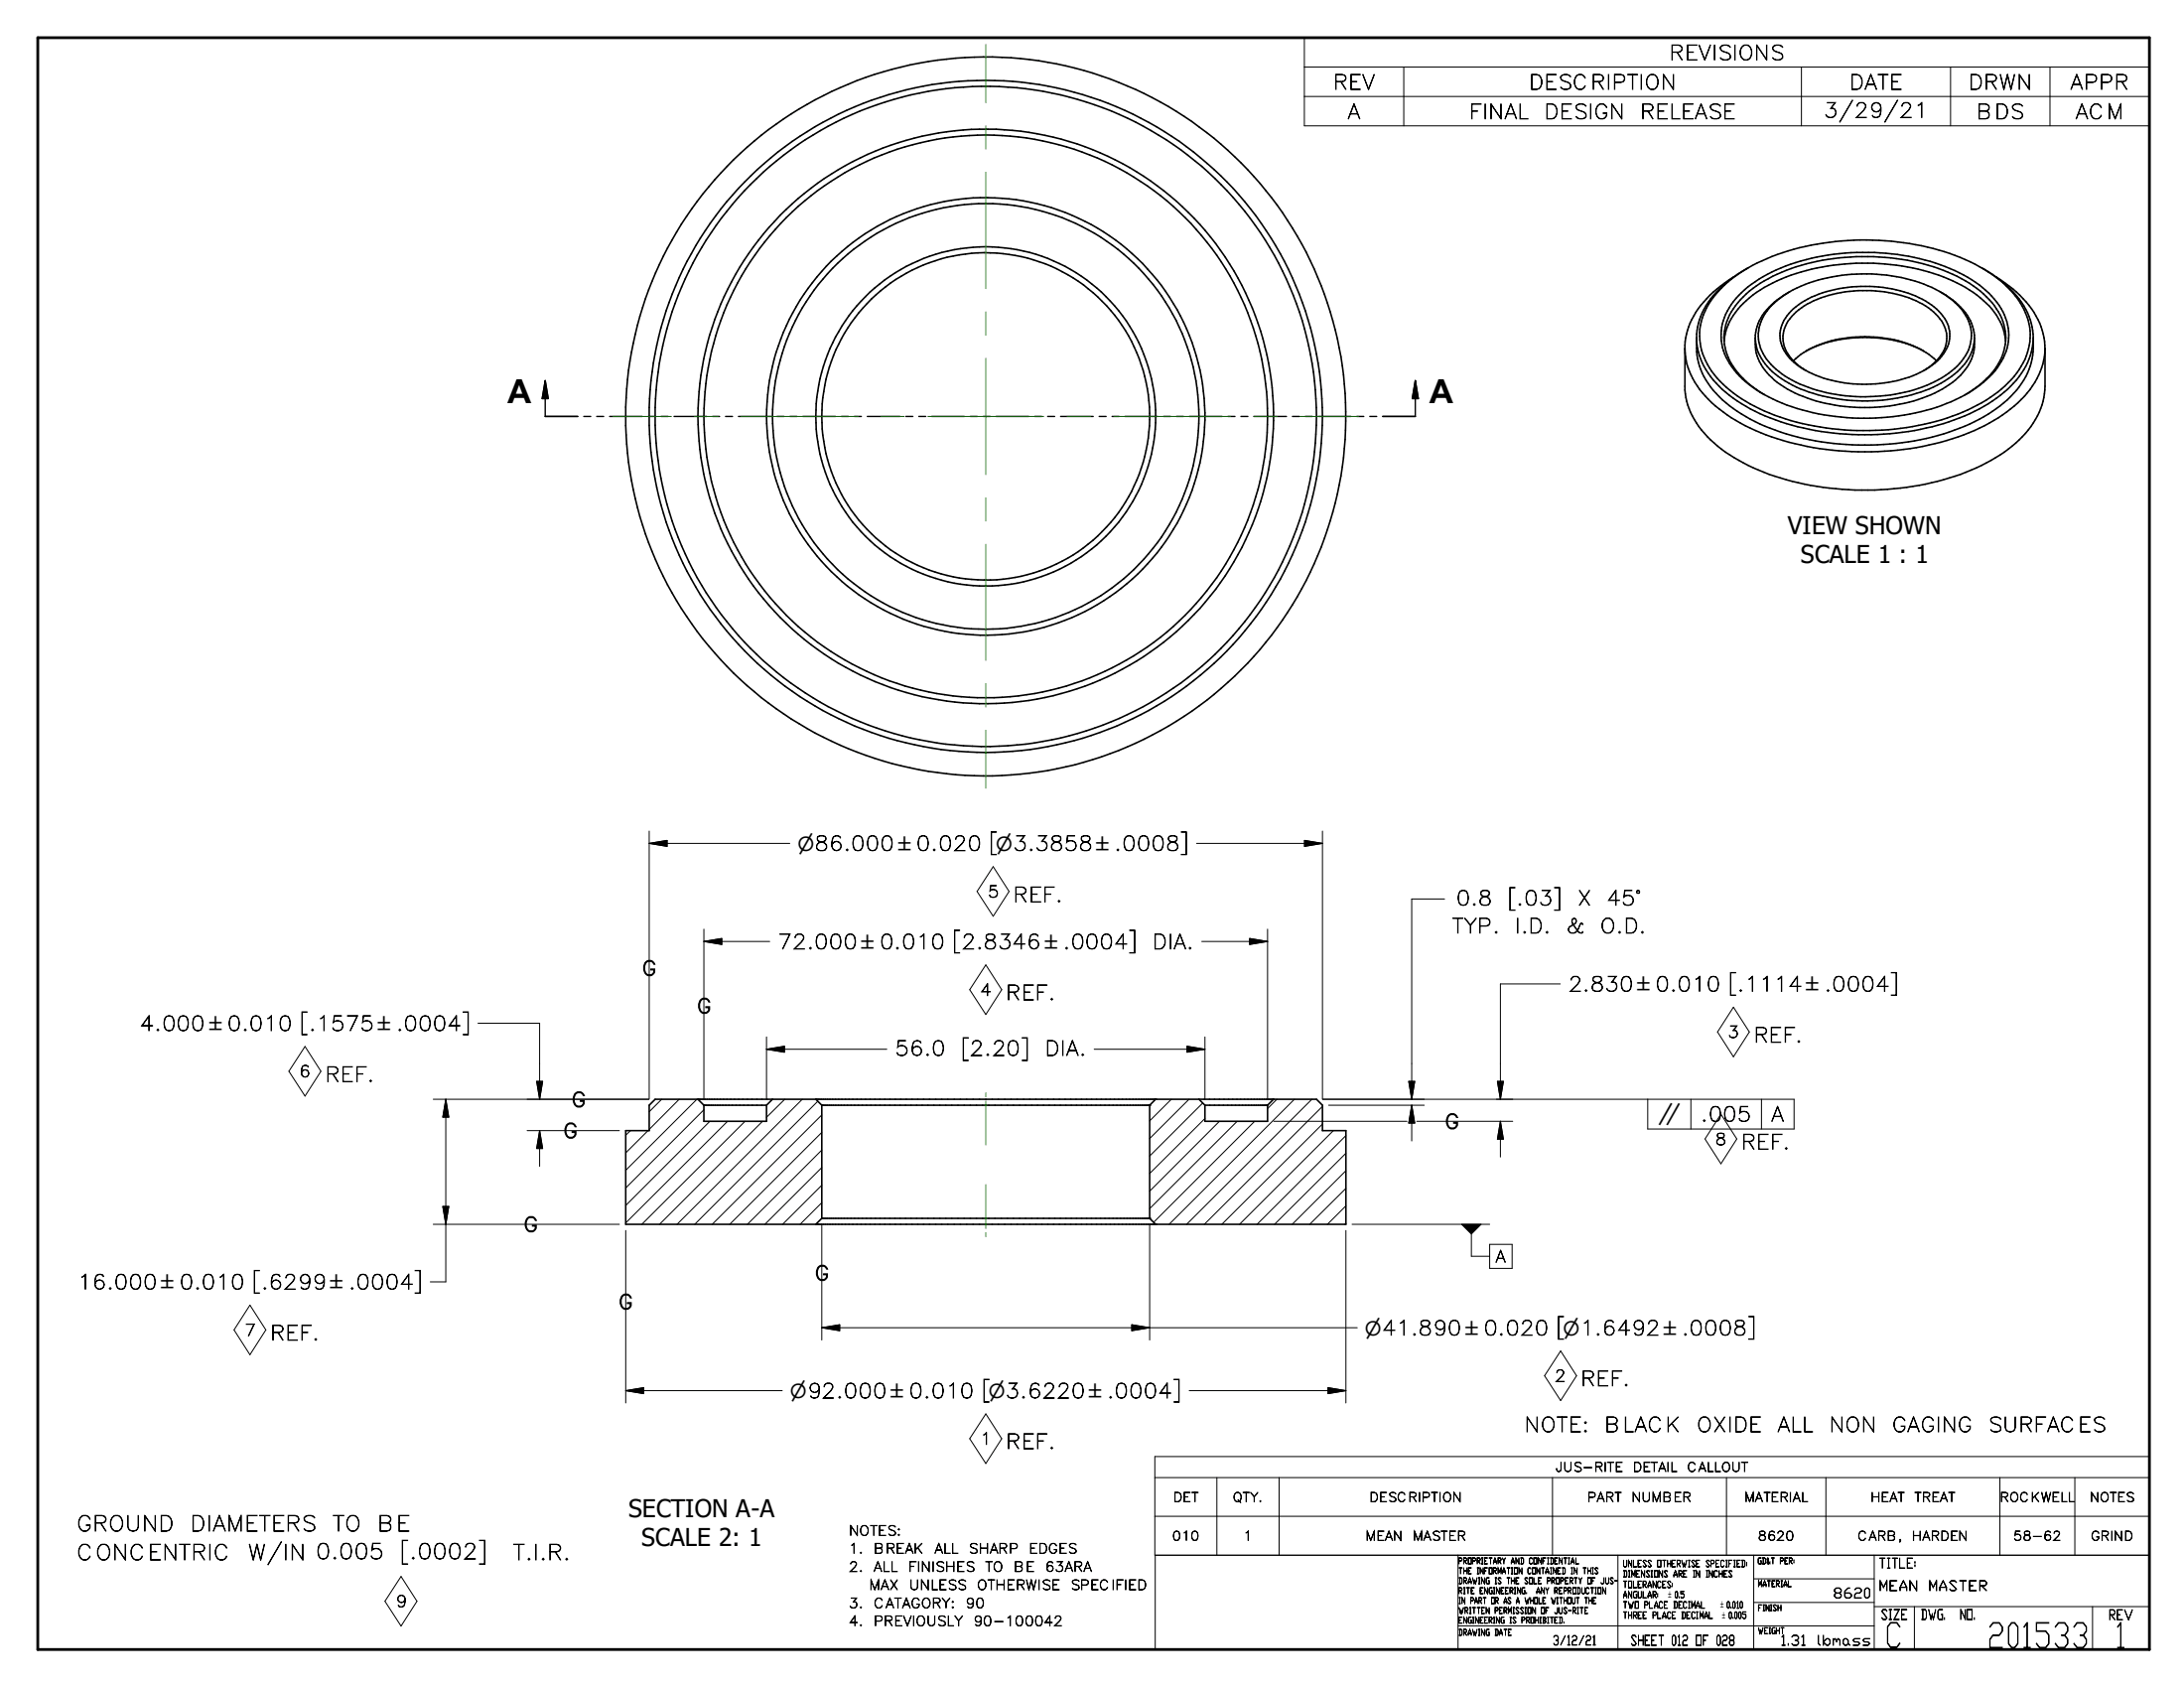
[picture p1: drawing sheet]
<svg xmlns="http://www.w3.org/2000/svg" width="279mm" height="216mm" viewBox="0 0 279 216" stroke-linecap="round" stroke-linejoin="round" font-family="sans-serif">
<g fill="none" stroke="#000" stroke-width=".13">
<path d="M166.9 4.8h108.1v11.3h-108.1zM166.9 8.6h108.1M166.9 12.3h108.1M179.6 8.6v7.5M230.5 8.6v7.5M249.5 8.6v7.5M262.3 8.6v7.5M83.1 107.9h17.9M83.1 107.9l2.2-.4v.8zM83.1 106.3v34.3M90 118.8v21.8M127.1 110.8l2 3.2-2 3.2-2.1-3.2z"/>
<path d="M153.1 107.9h16.1M162.2 118.8v21.8M166.9 107.5l2.3 .4-2.3 .4zM169.2 106.3v34.3M184.8 115h-4.2v25.6M39 133.8l2.1 3.2-2.1 3.2-2-3.2zM61.2 130.9h7.8v9.7M68.7 138.3h.7l-.4 2.3zM90 120.4h8.5M90 120.4l2.3-.4v.8zM98.1 134.2h15.3M98.1 134.2l2.2-.4v.8z"/>
<path d="M98.1 132.6v8M126.1 123.4l2.1 3.2-2.1 3.2-2-3.2zM140 134.2h14.1M151.9 133.8l2.2 .4-2.2 .4zM153.7 120.4h8.5M154.1 132.6v8M159.9 120l2.3 .4-2.3 .4zM180.2 138.3h.8l-.4 2.3zM191.6 138.3h.7l-.4 2.3zM199.6 125.8h-7.7v14.8M221.8 128.8l2 3.2-2 3.2-2.1-3.2zM55.4 140.6h27.6"/>
<path d="M55.4 156.6h23.8M56.6 154.3h.8l-.4 2.3zM57 140.6v23.4h-2M57 140.6l.4 2.3h-.8zM67.4 144.6h11.8M69 144.6v4.6M69 144.6l.4 2.3h-.7zM80 157.4v22M80.7 144.6l-.7 .6M82.9 144.6l-2.9 2.9M84.7 140.6l-1.6 1.6M86.9 140.6l-3.8 3.9"/>
<path d="M89.2 140.6l-9.2 9.1M90 141.9l-10 10M90.8 143.4l-10.8 10.8M93.1 143.4l-13.1 13M95.3 143.4l-13.2 13.2M97.6 143.4l-13.2 13.2M100.4 140.6l-2.3 2.3M102.6 140.6l-16 16M104.6 140.9l-15.7 15.7M105.1 153.8l-2.7 2.8M105.1 151.6l-5 5M105.1 149.3l-7.2 7.3"/>
<path d="M105.1 147.1l-9.5 9.5M105.1 144.8l-11.7 11.8M105.1 142.6l-14 14M105.1 156.6v14.8M147.1 156.6v14.8M149.8 140.6l-2.7 2.8M152.1 140.6l-5 5M153.9 141.1l-6.8 6.8M154.1 143.1l-7 7M156 143.4l-8.9 9M158.3 143.4l-11.2 11.2M160.5 143.4l-12.9 12.9"/>
<path d="M162.9 143.4h17.1M163.4 140.6l-1.2 1.2M165.6 140.6l-16 16M167.8 140.6l-16 16M169.2 143.8l-12.9 12.8M169.2 141.5l-15.1 15.1M169.2 140.6h60.3v3.8h-18.7v-3.8M170 141.4h12.2M170.6 144.6l-12 12M172.2 156.5l-.1 .1M172.2 154.2l-2.4 2.4M172.2 152l-4.6 4.6"/>
<path d="M172.2 149.7l-6.9 6.9M172.2 147.5l-9.1 9.1M172.2 145.2l-11.4 11.4M172.2 157.4v22M173 156.6h17.6M180.6 141.4v4.5M180.6 141.4l.4 2.2h-.8zM181.2 143.4h12.3M188.2 157.8v2.9h2.4M190.6 159.2h2.8v3h-2.8zM191.9 143.4v4.6M191.9 143.4l.4 2.3h-.7z"/>
<path d="M216.3 140.6v3.8M220.2 142.5l2 3.2-2 3.2-2.1-3.2zM225.3 140.6v3.8M32 166.9l2 3.2-2 3.2-2.1-3.2zM80 177.9h20.1M80 177.9l2.3-.4v.7zM105.1 169.8h68.5M105.1 169.8l2.3-.4v.8zM144.8 169.4l2.3 .4-2.3 .4zM152.1 177.9h20.1M169.9 177.5l2.3 .4-2.3 .3zM199.7 172.8l2 3.2-2 3.1-2.1-3.1z"/>
<path d="M126.1 180.8l2.1 3.2-2.1 3.2-2-3.2zM147.7 189h127.3M147.7 193.9h127.3M147.8 198.9v12.1h127.2v-24.7h-127.3v12.6h127.3M155.7 189v9.9M163.6 189v9.9M186.5 198.9v12.1M198.6 189v9.9M207 198.9v12.1M220.9 189v9.9M224.4 198.9v12.1M233.6 189v9.9"/>
<path d="M239.8 198.9v12.1M255.8 189v9.9M265.4 189v9.9M51.3 201.6l2 3.2-2 3.2-2.1-3.2zM186.5 208h53.3M224.4 201.9h15.4M224.4 205h15.4M239.8 205.5h35.2M244.9 205.5v5.5M267.7 205.5v5.5"/>
</g>
<g fill="none" stroke="#000" stroke-width=".2">
<path d="M93.8 20.4a46 46 0 0 1 66.9 2.5 46 46 0 0 1-6.3 66.7 46 46 0 0 1-62.9-6 46 46 0 0 1 2.3-63.2zM95.3 23.3a43 43 0 0 1 65.3 4.3 43 43 0 0 1-14.6 63.8 43 43 0 0 1-54.4-12.4 43 43 0 0 1 3.7-55.7zM96 23.6a42.2 42.2 0 0 1 63.9 4.2 42.2 42.2 0 0 1-13.6 62.6 42.2 42.2 0 0 1-54-11.7 42.2 42.2 0 0 1 3.7-55.1zM99.8 27.5a36.8 36.8 0 0 1 55.7 3.6 36.8 36.8 0 0 1-11.9 54.5 36.8 36.8 0 0 1-46.9-10.2 36.8 36.8 0 0 1 3.1-47.9zM100.6 27.8a36 36 0 0 1 60.9 18.7 36 36 0 0 1-49.7 39.8 36 36 0 0 1-11.2-58.5zM221.8 35.4a13.5 13.5 0 0 0-5.8 6.4l-.4 1.9v6.2a10.2 10.2 0 0 0 4.1 7.2 28 28 0 0 0 14.3 5.3 35.7 35.7 0 0 0 19.5-2.9 15.2 15.2 0 0 0 7.2-6.3 8.4 8.4 0 0 0 .9-3.8v-4.9M222.4 37.8a17.5 17.5 0 0 1 8-4.4 29 29 0 0 1 20.8 1.8 10.7 10.7 0 0 1 5.5 5.9 6.7 6.7 0 0 1-1.5 6.3 16.5 16.5 0 0 1-7.4 4.7 30 30 0 0 1-20.4-.8 13 13 0 0 1-6.4-5.2 6.7 6.7 0 0 1 1.1-7.9zM223.6 34.3a12.8 12.8 0 0 0-6.2 6.6l-.1 .5a10.4 10.4 0 0 0-.2 3.6 9.8 9.8 0 0 0 4.2 6.9 26.2 26.2 0 0 0 12.5 4.7 33.1 33.1 0 0 0 19.4-3 13.7 13.7 0 0 0 6.2-5.9l.3-.9 .3-1.4 .1-2.2M223.6 34.3a31.9 31.9 0 0 1 18.4-3.5 28.3 28.3 0 0 1 11.8 3.6M223.6 34.3a12.4 12.4 0 0 0-5.8 6.4 7.9 7.9 0 0 0 2.2 8 21.7 21.7 0 0 0 11.3 5.6 33.3 33.3 0 0 0 21.1-2.2 14 14 0 0 0 6.7-6.1 7.5 7.5 0 0 0-1.3-8.1l-1.5-1.7-1.4-1.1M226.6 39.1a15.4 15.4 0 0 1 9-3.9 21.1 21.1 0 0 1 12.5 2.1 7.5 7.5 0 0 1 4 4.5 5.4 5.4 0 0 1-2.1 5.3 16.1 16.1 0 0 1-8.8 3.5 20.3 20.3 0 0 1-12.8-2.5 6.7 6.7 0 0 1-3.4-4.7 5.4 5.4 0 0 1 1.6-4.3zM228.9 37.3a8.4 8.4 0 0 0-4.1 4.5 6.9 6.9 0 0 0 .1 4.1 8.8 8.8 0 0 0 4.7 4.4 22.2 22.2 0 0 0 18.4-.3 8 8 0 0 0 4.5-4.8 6.8 6.8 0 0 0 0-2.7 7.2 7.2 0 0 0-3.5-4.7l-.8-.5"/>
<path d="M229.2 39.8a12.8 12.8 0 0 1 7.7-3.1 15.1 15.1 0 0 1 10.6 2.6 4.4 4.4 0 0 1 1.8 4.7 6.9 6.9 0 0 1-4.1 3.9 17.3 17.3 0 0 1-14.2-.5 5.5 5.5 0 0 1-3.3-4.5 4.4 4.4 0 0 1 1.5-3.1zM253.5 34.3l.3 .1M253.8 34.4l1.1 .7M254.9 35.1a11.4 11.4 0 0 1 5 6.3l.2 1.8M255.4 35.4a13 13 0 0 1 5.7 6.4 8.3 8.3 0 0 1-1.7 8.4 20 20 0 0 1-9.6 5.9 37.3 37.3 0 0 1-25.2-1 17.1 17.1 0 0 1-7.8-6.2 8.4 8.4 0 0 1-1.2-4.2M220.6 43.6a8.1 8.1 0 0 0 3.2 5.6l.5 .3M220.6 43.6a7.5 7.5 0 0 1 2.8-6 21 21 0 0 1 11.2-4.5 29.3 29.3 0 0 1 12.1 .8 16.2 16.2 0 0 1 8.4 5.2 6.9 6.9 0 0 1 1.5 4.5M220.6 43.6a8.4 8.4 0 0 1 3.7-5.9 22 22 0 0 1 10.3-3.8 27.3 27.3 0 0 1 16.8 2.9 10.2 10.2 0 0 1 4.8 5.1l.4 1.7M224.6 43.3a6.6 6.6 0 0 0 3.3 5.1 20 20 0 0 0 11.7 2.9 17.7 17.7 0 0 0 10.8-3.7 5.9 5.9 0 0 0 2.2-4.3M224.7 49.8l1 .7M245.3 44.5a17.4 17.4 0 0 0-14.3 .4M245.7 44.7l1.1 .6 .9 .9"/>
<path d="M245.7 44.7a16.6 16.6 0 0 0-14.2 0l-1.1 .6-1 .9M245.7 44.7l.4 .2M246.9 46.9a4.8 4.8 0 0 0 2.2-3.9 5.6 5.6 0 0 0-3.6-4.3 16.5 16.5 0 0 0-14.3 .2 5.5 5.5 0 0 0-3.1 4.1 4.8 4.8 0 0 0 2.5 4.1l.4 .3M246.9 46.9l-.8 .5M256.6 43.6a8.1 8.1 0 0 1-3.3 5.6l-1.9 1.3M260.1 43.2a9.3 9.3 0 0 1-3.7 7 23.5 23.5 0 0 1-10.7 4.7 34.4 34.4 0 0 1-21.2-2.3 14.1 14.1 0 0 1-6.5-5.7l-.6-1.4-.3-1.8M83.8 140.6h84.6l.8 .8v3.2h3v12h-92.2v-12h3.1v-3.2zM89.3 140.6l.7 .8M90 141.4v2h8.1v-2M90 141.4h8.1M98.8 140.6l-.7 .8M104.4 140.6l.7 .8"/>
<path d="M105.1 141.4v14.4l-.7 .8M105.1 141.4h42M105.2 155.8h41.9M147.1 155.8h.1M147.1 141.4h.1M147.1 141.4v14.4M147.1 155.8l.7 .8M147.8 156.6h.1M147.8 140.6h.1M147.8 140.6l-.7 .8M153.4 140.6l.7 .8M154.1 141.4v2h8.1v-2"/>
<path d="M154.1 141.4h8.1M162.9 140.6l-.7 .8"/>
<circle cx="126.1" cy="53.3" r="28"/>
<circle cx="126.1" cy="53.3" r="27.3"/>
<circle cx="126.1" cy="53.3" r="21.7"/>
<circle cx="126.1" cy="53.3" r="21"/>
</g>
<path d="M4.8 4.8h270.2v206.2h-270.2z" fill="none" stroke="#000" stroke-width=".36"/>
<g fill="none" stroke="#000" stroke-width=".18">
<path d="M69.7 48.7v4.6h4.2M69.7 48.7l.4 2.3h-.7zM74.7 53.3h.9M76.3 53.3h.9M78 53.3h4.2M82.9 53.3h.9M84.6 53.3h.9M86.2 53.3h4.2M91.2 53.3h.9M92.8 53.3h.9M94.5 53.3h4.1M99.4 53.3h.9"/>
<path d="M101.1 53.3h.9M102.7 53.3h4.2M107.6 53.3h.9M109.3 53.3h.9M111 53.3h4.1M115.9 53.3h.9M117.5 53.3h.9M119.2 53.3h4.2M124.1 53.3h.9M125.8 53.3h.9M127.4 53.3h4.2M132.4 53.3h.9"/>
<path d="M134 53.3h.9M135.7 53.3h4.2M140.6 53.3h.9M142.3 53.3h.9M143.9 53.3h4.2M148.9 53.3h.8M150.5 53.3h.9M152.2 53.3h4.1M157.1 53.3h.9M158.8 53.3h.8M160.4 53.3h4.2M165.3 53.3h.9"/>
<path d="M167 53.3h.9M168.6 53.3h4.2M173.6 53.3h.9M175.2 53.3h.9M181.1 48.7v4.6h-4.2M181.1 48.7l.3 2.3h-.7z"/>
</g>
<path d="M69.7 48.7l.4 2.3h-.7zM181.1 48.7l.3 2.3h-.7z" fill="#000" stroke="#000" stroke-width=".18"/>
<g fill="none" stroke="#23a718" stroke-width=".13">
<path d="M126.1 5.7v7.4M126.1 16.1v3M126.1 22v14.9M126.1 39.9v3M78.4 53.3h7.5M88.9 53.3h3M94.8 53.3h14.9M112.7 53.3h3M118.7 53.3h14.8M126.1 45.8v14.9M136.5 53.3h3M142.5 53.3h14.9"/>
<path d="M160.4 53.3h2.9M166.3 53.3h7.5M126.1 63.7v2.9M126.1 69.6v14.9M126.1 87.4v3M126.1 93.4v7.4M126.1 139.8v.5M126.1 140.8v5.6M126.1 151.5v5.6M126.1 157.7v.5"/>
</g>
<g fill="#000" stroke="#000" stroke-width=".13">
<path d="M83.1 107.9l2.2-.4v.8zM166.9 107.5l2.3 .4-2.3 .4zM68.7 138.3h.7l-.4 2.3zM90 120.4l2.3-.4v.8zM98.1 134.2l2.2-.4v.8zM151.9 133.8l2.2 .4-2.2 .4zM159.9 120l2.3 .4-2.3 .4zM180.2 138.3h.8l-.4 2.3zM191.6 138.3h.7l-.4 2.3zM56.6 154.3h.8l-.4 2.3zM57 140.6l.4 2.3h-.8zM69 144.6l.4 2.3h-.7z"/>
<path d="M180.6 141.4l.4 2.2h-.8zM187 156.6h2.5l-1.3 1.2zM191.9 143.4l.4 2.3h-.7zM80 177.9l2.3-.4v.7zM105.1 169.8l2.3-.4v.8zM144.8 169.4l2.3 .4-2.3 .4zM169.9 177.5l2.3 .4-2.3 .3z"/>
</g>
<g font-size="4.4">
<text x="241.1" y="210.7">C</text>
<text x="254.2" y="210.7">201533</text>
<text x="270.5" y="210.7">1</text>
</g>
<g font-size="4.2">
<text x="64.9" y="51.5">A</text>
<text x="182.8" y="51.5">A</text>
</g>
<g font-size="3.1">
<text x="228.7" y="68.3">VIEW SHOWN</text>
<text x="230.4" y="72.1">SCALE 1 : 1</text>
<text x="80.4" y="194">SECTION A-A</text>
<text x="82.1" y="197.8">SCALE 2: 1</text>
</g>
<g font-size="2.7">
<text x="9.8" y="195.8">GROUND</text>
<text x="24.3" y="195.8">DIAMETERS</text>
<text x="42.5" y="195.8">TO</text>
<text x="48.3" y="195.8">BE</text>
<text x="9.8" y="199.5">CONCENTRIC</text>
<text x="31.7" y="199.5">W/IN 0.005</text>
<text x="51.2" y="199.4">[.0002]</text>
<text x="65.6" y="199.5">T.I.R.</text>
</g>
<g font-size="2.6">
<text x="170.5" y="11.4">REV</text>
<text x="195.6" y="11.4">DESCRIPTION</text>
<text x="213.5" y="7.7">REVISIONS</text>
<text x="236.6" y="11.4">DATE</text>
<text x="251.8" y="11.4">DRWN</text>
<text x="264.8" y="11.4">APPR</text>
<text x="172.4" y="15.2">A</text>
<text x="187.9" y="15.2">FINAL</text>
<text x="197.5" y="15.2">DESIGN</text>
<text x="209.8" y="15.2">RELEASE</text>
<text x="233.3" y="15">3/29/21</text>
<text x="252.8" y="15.2">BDS</text>
<text x="265.5" y="15.2">ACM</text>
<text x="129.6" y="115.4">REF.</text>
<text x="185.8" y="119.3">TYP.</text>
<text x="186.3" y="115.8">0.8</text>
<text x="192.9" y="115.8">[.03]</text>
<text x="193.8" y="119.3">I.D.</text>
<text x="200.4" y="119.3">&amp;</text>
<text x="201.8" y="115.8">X</text>
<text x="204.7" y="119.3">O.D.</text>
<text x="205.5" y="115.8">45°</text>
<text x="82.1" y="124.8">G</text>
<text x="99.5" y="121.4">72.000 `0.010 [2.8346 `.0004]</text>
<text x="147.4" y="121.4">DIA.</text>
<text x="17.9" y="131.8">4.000 `0.010 [.1575 `.0004]</text>
<text x="89.1" y="129.6">G</text>
<text x="128.7" y="127.9">REF.</text>
<text x="200.6" y="126.8">2.830 `0.010 [.1114 `.0004]</text>
<text x="114.5" y="135">56.0</text>
<text x="122.9" y="135">[2.20]</text>
<text x="133.6" y="135">DIA.</text>
<text x="224.3" y="133.3">REF.</text>
<text x="41.6" y="138.3">REF.</text>
<text x="73.1" y="141.6">G</text>
<text x="217.6" y="143.4">.005</text>
<text x="226.6" y="143.4">A</text>
<text x="72" y="145.6">G</text>
<text x="184.8" y="144.4">G</text>
<text x="222.7" y="147">REF.</text>
<text x="66.9" y="157.6">G</text>
<text x="9.9" y="164.9">16.000 `0.010 [.6299 `.0004]</text>
<text x="79.1" y="167.5">G</text>
<text x="104.2" y="163.8">G</text>
<text x="34.5" y="171.4">REF.</text>
<text x="202.2" y="177.3">REF.</text>
<text x="128.7" y="185.3">REF.</text>
<text x="195" y="183.1">NOTE:</text>
<text x="205.2" y="183.1">BLACK</text>
<text x="217" y="183.1">OXIDE</text>
<text x="227.4" y="183.1">ALL</text>
<text x="234" y="183.1">NON</text>
<text x="242" y="183.1">GAGING</text>
<text x="254.3" y="183.1">SURFACES</text>
</g>
<g font-size="2.5">
<text x="102.1" y="108.8">n86.000 `0.020 [n3.3858 `.0008]</text>
<text x="212" y="143.9">f</text>
<text x="174.6" y="170.8">n41.890 `0.020 [n1.6492 `.0008]</text>
<text x="101.1" y="178.8">n92.000 `0.010 [n3.6220 `.0004]</text>
</g>
<text font-size="2.1" x="191.3" y="161.5">A</text>
<g font-size="2">
<text x="126.4" y="114.8">5</text>
<text x="125.4" y="127.3">4</text>
<text x="38.3" y="137.8">6</text>
<text x="221" y="132.7">3</text>
<text x="219.4" y="146.4">8</text>
<text x="31.3" y="170.9">7</text>
<text x="198.9" y="176.7">2</text>
<text x="125.4" y="184.7">1</text>
<text x="50.6" y="205.5">9</text>
</g>
<g font-size="1.8">
<text x="240.3" y="200.6">TITLE:</text>
<text x="240.3" y="203.4">MEAN</text>
<text x="246.7" y="203.4">MASTER</text>
<text x="234.5" y="204.4">8620</text>
<text x="240.6" y="207.1">SIZE</text>
<text x="245.7" y="207.1">DWG.</text>
<text x="250.7" y="207.1">NO.</text>
<text x="269.7" y="207.2">REV</text>
<text x="208.6" y="210.4">SHEET 012 OF 028</text>
<text x="227.8" y="210.4">1.31</text>
<text x="232.4" y="210.4">lbmass</text>
</g>
<g font-size="1.7">
<text x="108.6" y="196.4">NOTES:</text>
<text x="108.6" y="198.7">1.</text>
<text x="108.6" y="201">2.</text>
<text x="111.2" y="203.3">MAX</text>
<text x="111.8" y="198.7">BREAK</text>
<text x="111.8" y="201">ALL</text>
<text x="116.2" y="201">FINISHES</text>
<text x="116.3" y="203.3">UNLESS</text>
<text x="119.5" y="198.7">ALL</text>
<text x="123.9" y="198.7">SHARP</text>
<text x="125" y="203.3">OTHERWISE</text>
<text x="126" y="201">TO</text>
<text x="129.7" y="201">BE</text>
<text x="131.6" y="198.7">EDGES</text>
<text x="133.7" y="201">63ARA</text>
<text x="136.9" y="203.3">SPECIFIED</text>
<text x="108.6" y="205.7">3.</text>
<text x="108.6" y="207.9">4.</text>
<text x="111.8" y="205.7">CATAGORY:</text>
<text x="111.8" y="207.9">PREVIOUSLY</text>
<text x="123.5" y="205.7">90</text>
<text x="124.5" y="207.9">90-100042</text>
</g>
<g font-size="1.6">
<text x="199" y="188.2">JUS-RITE</text>
<text x="208.9" y="188.2">DETAIL</text>
<text x="215.8" y="188.2">CALLOUT</text>
<text x="149.9" y="197">010</text>
<text x="150.1" y="192.1">DET</text>
<text x="157.7" y="192.1">QTY.</text>
<text x="159.1" y="197">1</text>
<text x="174.7" y="197">MEAN</text>
<text x="175.2" y="192.1">DESCRIPTION</text>
<text x="180.7" y="197">MASTER</text>
<text x="203" y="192.1">PART</text>
<text x="208.7" y="192.1">NUMBER</text>
<text x="223.1" y="192.1">MATERIAL</text>
<text x="224.9" y="197">8620</text>
<text x="237.6" y="197">CARB,</text>
<text x="239.3" y="192.1">HEAT</text>
<text x="244.6" y="197">HARDEN</text>
<text x="244.9" y="192.1">TREAT</text>
<text x="255.8" y="192.1">ROCKWELL</text>
<text x="257.6" y="197">58-62</text>
<text x="267.3" y="192.1">NOTES</text>
<text x="267.5" y="197">GRIND</text>
<text x="198.6" y="210.4">3/12/21</text>
</g>
<g font-size="1.1">
<text x="207.6" y="200.4">UNLESS OTHERWISE SPECIFIED:</text>
<text x="207.6" y="201.7">DIMENSIONS ARE IN INCHES</text>
<text x="207.6" y="203.1">TOLERANCES:</text>
<text x="207.6" y="204.4">ANGULAR:</text>
<text x="207.6" y="205.7">TWO PLACE DECIMAL</text>
<text x="207.6" y="207">THREE PLACE DECIMAL</text>
<text x="213.4" y="204.3">` 0.5</text>
<text x="220.1" y="205.7">`0.010</text>
<text x="220.3" y="207">` 0.005</text>
</g>
<g font-size="1">
<text x="186.6" y="200">PROPRIETARY AND CONFIDENTIAL</text>
<text x="186.6" y="201.3">THE INFORMATION CONTAINED IN THIS</text>
<text x="186.6" y="202.6">DRAWING IS THE SOLE PROPERTY OF JUS-</text>
<text x="186.6" y="203.8">RITE ENGINEERING.</text>
<text x="196.5" y="203.8">ANY REPRODUCTION</text>
<text x="224.8" y="200">GD&amp;T PER:</text>
<text x="224.9" y="202.9">MATERIAL</text>
<text x="186.6" y="209.2">DRAWING DATE</text>
<text x="186.6" y="206.4">WRITTEN PERMISSION OF JUS-RITE</text>
<text x="186.6" y="207.6">ENGINEERING IS PROHIBITED.</text>
<text x="186.6" y="205.1">IN PART OR AS A WHOLE WITHOUT THE</text>
<text x="224.9" y="209">WEIGHT</text>
<text x="224.9" y="206">FINISH</text>
</g>
</svg>
